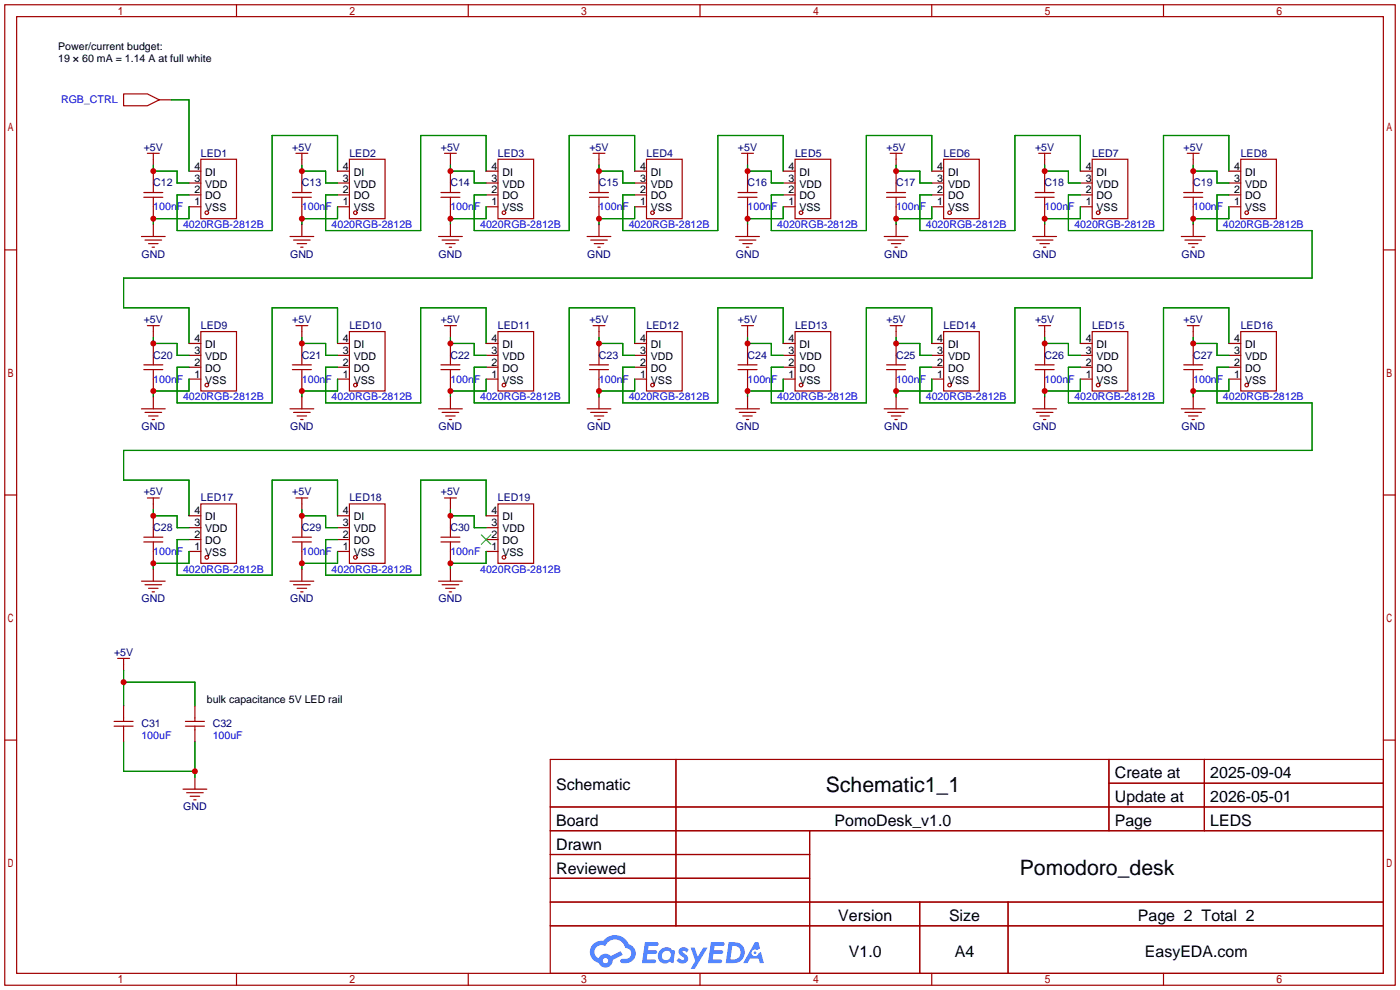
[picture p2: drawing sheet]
<svg xmlns="http://www.w3.org/2000/svg" width="299mm" height="212mm" viewBox="0 0 299 212" stroke-linecap="round" stroke-linejoin="round" font-family="sans-serif">
<g fill="none" stroke="#a10000" stroke-width=".25">
<path d="M1 1h297.2v209.6h-297.2zM3.6 3.6h292.1v204.4h-292.1zM50.5 1v2.6M100.1 1v2.6M149.6 1v2.6M199.1 1v2.6M248.7 1v2.6M1 53.4h2.6M295.7 53.4h2.5M1 105.8h2.6M295.7 105.8h2.5M1 158.2h2.6"/>
<path d="M295.7 158.2h2.5M117.6 162.3h178.1v45.7h-178.1zM117.6 172.5h178.1M117.6 177.5h178.1M144.5 162.3v35.6M173 177.5v30.5M237 162.3v15.2M237 167.4h58.7M257.4 162.3v15.2M117.6 182.6h55.4M117.6 192.8h178.1M117.6 187.7h55.4"/>
<path d="M117.6 197.9h178.1M196.6 192.8v15.2M215.4 192.8v15.2M50.5 208v2.6M100.1 208v2.6M149.6 208v2.6M199.1 208v2.6M248.7 208v2.6"/>
</g>
<g fill="#5487ff">
<path d="M145.3 202.7a1.3 1.3 0 0 1 1.9 .3l-.4 .6a.54 .54 0 0 0-.9-.2l.1 .2a1.34 1.34 0 0 1 .9 1.8 1.47 1.47 0 0 1-2.3-.1l.5-.6 .8 .5a.31 .31 0 0 0 .4-.3 .31 .31 0 0 0-.3-.4 1.12 1.12 0 0 1-.7-1.8z"/>
<path d="M147.6 202.5h.9l.6 2 1.2-2h.9l-2.7 4.6h-.9l1-1.7z"/>
<path d="M137.8 201.4h1.7a1.31 1.31 0 0 1 1.2 .2 .4 .4 0 0 1-.3 .5l-1.8 .1-.1 .9h1.6a.4 .4 0 0 1 .4 .4 .4 .4 0 0 1-.5 .4h-1.6l-.2 1.2h1.4a.46 .46 0 0 1 .5 0 .46 .46 0 0 1 .1 .5l-.4 .2h-2.6z"/>
<path d="M151.9 201.4h1.7a1.32 1.32 0 0 1 1.2 .2 .39 .39 0 0 1-.3 .5l-1.8 .1-.1 .9h1.6a.4 .4 0 0 1 .4 .4 .4 .4 0 0 1-.4 .4h-1.7l-.2 1.2h1.4a.46 .46 0 0 1 .5 0 .46 .46 0 0 1 .1 .5l-.4 .2h-2.6z"/>
<path d="M161.3 201.4h.8l.3 1.3-.6 .4a.75 .75 0 0 0-1.1 .3 .75 .75 0 0 0 .5 1 .75 .75 0 0 0 .9-.7l.5-.2 .6 2.3h-.8l-.3-.9h-1.8l-.5 .9h-1z"/>
<path d="M155.7 201.4l-.6 4.4h1.5a2.27 2.27 0 0 0 2.6-2.2 2.27 2.27 0 0 0-2.7-2.2zM156.5 202.1a1.5 1.5 0 0 1 1.8 1.6 1.5 1.5 0 0 1-1.9 1.4h-.3z"/>
<path d="M141.2 203a1.6 1.6 0 0 0-.3 2.3 1.6 1.6 0 0 0 2.3 .2l.7 .3 .3-2.4-.1-.3-.5-.1a1.58 1.58 0 0 0-2.4 0zM141.8 203.5a.98 .98 0 0 1 1.6 .4 .98 .98 0 0 1-1.1 1.3 .94 .94 0 0 1-.9-.7 .94 .94 0 0 1 .4-1z"/>
<path d="M126.8 201.8a2.37 2.37 0 0 0 1.1 4 1.54 1.54 0 0 0 1.8 1 1.54 1.54 0 0 0 1.2-1.6l2.2-1.1-.5-.8-2 1a1.57 1.57 0 0 0-2.7 .5 1.5 1.5 0 0 1-.7-2.1 1.5 1.5 0 0 1 2.2-.5 2.23 2.23 0 0 1 2.3-1.4 2.23 2.23 0 0 1 2 1.8 1.16 1.16 0 0 1 1.2 1.1 1.16 1.16 0 0 1-1.1 1.2h-.7a.47 .47 0 0 0-.5 .4 .47 .47 0 0 0 .4 .5 2.17 2.17 0 0 0 2.5-.9 2.17 2.17 0 0 0-.3-2.7l-.8-.4a3.2 3.2 0 0 0-5.5-.7l-1.1 .1zM128.8 205.3a.6 .6 0 0 1 1.2 0 .6 .6 0 0 1-1.2 0z"/>
<circle cx="161.4" cy="203.6" r=".28"/>
</g>
<g fill="none" stroke="#a10000" stroke-width=".25">
<path d="M26.4 20.1h5.1l2.5 1.2-2.5 1.3h-5.1zM31.5 32.8h2.5M32.8 32.8v2.5M32.8 36.6v4.5M34 21.3h2.6M40.4 39.1h2.5M40.4 36.6h2.5M42.9 34h7.6v12.7h-7.6zM63.2 32.8h2.6M64.5 32.8v2.5M64.5 36.6v4.5M72.1 39.1h2.6"/>
<path d="M72.1 36.6h2.6M74.7 34h7.6v12.7h-7.6zM95 32.8h2.5M96.3 32.8v2.5M96.3 36.6v4.5M103.9 39.1h2.5M103.9 36.6h2.5M106.4 34h7.6v12.7h-7.6zM126.7 32.8h2.6M128 32.8v2.5M128 36.6v4.5M135.6 39.1h2.6"/>
<path d="M135.6 36.6h2.6M138.2 34h7.6v12.7h-7.6zM158.5 32.8h2.5M159.8 32.8v2.5M159.8 36.6v4.5M167.4 39.1h2.5M167.4 36.6h2.5M169.9 34h7.6v12.7h-7.6zM190.2 32.8h2.6M191.5 32.8v2.5M191.5 36.6v4.5M199.1 39.1h2.6"/>
<path d="M199.1 36.6h2.6M201.7 34h7.6v12.7h-7.6zM222 32.8h2.5M223.3 32.8v2.5M223.3 36.6v4.5M230.9 39.1h2.5M230.9 36.6h2.5M233.4 34h7.6v12.7h-7.6zM253.7 32.8h2.6M255 32.8v2.5M255 36.6v4.5M262.6 39.1h2.6"/>
<path d="M262.6 36.6h2.6M265.2 34h7.6v12.7h-7.6zM30.2 50.5h5.1M30.7 41.1h4.1M30.7 42.2h4.1M31 51.3h3.5M31.7 52.1h2.1M32.5 52.8h.5M32.8 42.2v4.5M32.8 48v2.5M40.4 44.2h2.5M40.4 41.7h2.5"/>
<path d="M62 50.5h5.1M62.5 41.1h4M62.5 42.2h4M62.7 51.3h3.6M63.5 52.1h2M64.3 52.8h.5M64.5 42.2v4.5M64.5 48v2.5M72.1 44.2h2.6M72.1 41.7h2.6M93.7 50.5h5.1M94.2 41.1h4.1"/>
<path d="M94.2 42.2h4.1M94.5 51.3h3.5M95.2 52.1h2.1M96 52.8h.5M96.3 42.2v4.5M96.3 48v2.5M103.9 44.2h2.5M103.9 41.7h2.5M125.5 50.5h5.1M126 41.1h4M126 42.2h4M126.2 51.3h3.6"/>
<path d="M127 52.1h2M127.8 52.8h.5M128 42.2v4.5M128 48v2.5M135.6 44.2h2.6M135.6 41.7h2.6M157.2 50.5h5.1M157.7 41.1h4.1M157.7 42.2h4.1M158 51.3h3.5M158.7 52.1h2.1M159.5 52.8h.5"/>
<path d="M159.8 42.2v4.5M159.8 48v2.5M167.4 44.2h2.5M167.4 41.7h2.5M189 50.5h5.1M189.5 41.1h4M189.5 42.2h4M189.7 51.3h3.6M190.5 52.1h2M191.3 52.8h.5M191.5 42.2v4.5M191.5 48v2.5"/>
<path d="M199.1 44.2h2.6M199.1 41.7h2.6M220.7 50.5h5.1M221.2 41.1h4.1M221.2 42.2h4.1M221.5 51.3h3.5M222.2 52.1h2.1M223 52.8h.5M223.3 42.2v4.5M223.3 48v2.5M230.9 44.2h2.5M230.9 41.7h2.5"/>
<path d="M252.5 50.5h5.1M253 41.1h4M253 42.2h4M253.2 51.3h3.6M254 52.1h2M254.8 52.8h.5M255 42.2v4.5M255 48v2.5M262.6 44.2h2.6M262.6 41.7h2.6M30.7 78h4.1M30.7 79h4.1"/>
<path d="M31.5 69.6h2.5M32.8 69.6v2.5M32.8 73.4v4.6M32.8 79v4.6M40.4 78.5h2.5M40.4 75.9h2.5M40.4 73.4h2.5M42.9 70.9h7.6v12.7h-7.6zM62.5 78h4M62.5 79h4M63.2 69.6h2.6M64.5 69.6v2.5"/>
<path d="M64.5 73.4v4.6M64.5 79v4.6M72.1 78.5h2.6M72.1 75.9h2.6M72.1 73.4h2.6M74.7 70.9h7.6v12.7h-7.6zM94.2 78h4.1M94.2 79h4.1M95 69.6h2.5M96.3 69.6v2.5M96.3 73.4v4.6M96.3 79v4.6"/>
<path d="M103.9 78.5h2.5M103.9 75.9h2.5M103.9 73.4h2.5M106.4 70.9h7.6v12.7h-7.6zM126 78h4M126 79h4M126.7 69.6h2.6M128 69.6v2.5M128 73.4v4.6M128 79v4.6M135.6 78.5h2.6M135.6 75.9h2.6"/>
<path d="M135.6 73.4h2.6M138.2 70.9h7.6v12.7h-7.6zM157.7 78h4.1M157.7 79h4.1M158.5 69.6h2.5M159.8 69.6v2.5M159.8 73.4v4.6M159.8 79v4.6M167.4 78.5h2.5M167.4 75.9h2.5M167.4 73.4h2.5M169.9 70.9h7.6v12.7h-7.6z"/>
<path d="M189.5 78h4M189.5 79h4M190.2 69.6h2.6M191.5 69.6v2.5M191.5 73.4v4.6M191.5 79v4.6M199.1 78.5h2.6M199.1 75.9h2.6M199.1 73.4h2.6M201.7 70.9h7.6v12.7h-7.6zM221.2 78h4.1M221.2 79h4.1"/>
<path d="M222 69.6h2.5M223.3 69.6v2.5M223.3 73.4v4.6M223.3 79v4.6M230.9 78.5h2.5M230.9 75.9h2.5M230.9 73.4h2.5M233.4 70.9h7.6v12.7h-7.6zM253 78h4M253 79h4M253.7 69.6h2.6M255 69.6v2.5"/>
<path d="M255 73.4v4.6M255 79v4.6M262.6 78.5h2.6M262.6 75.9h2.6M262.6 73.4h2.6M265.2 70.9h7.6v12.7h-7.6zM30.2 87.4h5.1M31 88.1h3.5M31.7 88.9h2.1M32.5 89.7h.5M32.8 84.8v2.6M40.4 81h2.5"/>
<path d="M62 87.4h5.1M62.7 88.1h3.6M63.5 88.9h2M64.3 89.7h.5M64.5 84.8v2.6M72.1 81h2.6M93.7 87.4h5.1M94.5 88.1h3.5M95.2 88.9h2.1M96 89.7h.5M96.3 84.8v2.6M103.9 81h2.5"/>
<path d="M125.5 87.4h5.1M126.2 88.1h3.6M127 88.9h2M127.8 89.7h.5M128 84.8v2.6M135.6 81h2.6M157.2 87.4h5.1M158 88.1h3.5M158.7 88.9h2.1M159.5 89.7h.5M159.8 84.8v2.6M167.4 81h2.5"/>
<path d="M189 87.4h5.1M189.7 88.1h3.6M190.5 88.9h2M191.3 89.7h.5M191.5 84.8v2.6M199.1 81h2.6M220.7 87.4h5.1M221.5 88.1h3.5M222.2 88.9h2.1M223 89.7h.5M223.3 84.8v2.6M230.9 81h2.5"/>
<path d="M252.5 87.4h5.1M253.2 88.1h3.6M254 88.9h2M254.8 89.7h.5M255 84.8v2.6M262.6 81h2.6M30.7 114.8h4.1M30.7 115.8h4.1M31.5 106.4h2.5M32.8 106.4v2.6M32.8 110.2v4.6M32.8 115.8v4.6"/>
<path d="M40.4 117.9h2.5M40.4 115.3h2.5M40.4 112.8h2.5M40.4 110.2h2.5M42.9 107.7h7.6v12.7h-7.6zM62.5 114.8h4M62.5 115.8h4M63.2 106.4h2.6M64.5 106.4v2.6M64.5 110.2v4.6M64.5 115.8v4.6M72.1 117.9h2.6"/>
<path d="M72.1 115.3h2.6M72.1 112.8h2.6M72.1 110.2h2.6M74.7 107.7h7.6v12.7h-7.6zM94.2 114.8h4.1M94.2 115.8h4.1M95 106.4h2.5M96.3 106.4v2.6M96.3 110.2v4.6M96.3 115.8v4.6M103.9 117.9h2.5M103.9 115.3h2.5"/>
<path d="M103.9 112.8h2.5M103.9 110.2h2.5M106.4 107.7h7.6v12.7h-7.6zM30.2 124.2h5.1M31 125h3.5M31.7 125.7h2.1M32.5 126.5h.5M32.8 121.7v2.5M62 124.2h5.1M62.7 125h3.6M63.5 125.7h2M64.3 126.5h.5"/>
<path d="M64.5 121.7v2.5M93.7 124.2h5.1M94.5 125h3.5M95.2 125.7h2.1M96 126.5h.5M96.3 121.7v2.5M24.4 155.2h4M24.4 154.2h4M25.1 140.7h2.6M26.4 140.7v2.6M26.4 150.9v3.3M26.4 155.2v3.3"/>
<path d="M39.6 155.2h4.1M39.6 154.2h4.1M41.7 150.9v3.3M41.7 155.2v3.3M39.1 168.7h5.1M39.9 169.4h3.5M40.6 170.2h2.1M41.4 170.9h.5M41.7 166.1v2.6"/>
<circle cx="44.2" cy="45.5" r=".38"/>
<circle cx="75.9" cy="45.5" r=".38"/>
<circle cx="107.7" cy="45.5" r=".38"/>
<circle cx="139.4" cy="45.5" r=".38"/>
<circle cx="171.2" cy="45.5" r=".38"/>
<circle cx="202.9" cy="45.5" r=".38"/>
<circle cx="234.7" cy="45.5" r=".38"/>
<circle cx="266.4" cy="45.5" r=".38"/>
<circle cx="44.2" cy="82.3" r=".38"/>
<circle cx="75.9" cy="82.3" r=".38"/>
<circle cx="107.7" cy="82.3" r=".38"/>
<circle cx="139.4" cy="82.3" r=".38"/>
<circle cx="171.2" cy="82.3" r=".38"/>
<circle cx="202.9" cy="82.3" r=".38"/>
<circle cx="234.7" cy="82.3" r=".38"/>
<circle cx="266.4" cy="82.3" r=".38"/>
<circle cx="44.2" cy="119.1" r=".38"/>
<circle cx="75.9" cy="119.1" r=".38"/>
<circle cx="107.7" cy="119.1" r=".38"/>
</g>
<g fill="none" stroke="#008700" stroke-width=".25">
<path d="M32.8 35.3v1.3h5v2.5h2.6M36.6 21.3h3.8v15.3M64.5 35.3v1.3h5.1v2.5h2.5M72.1 36.6v-7.6h-13.9v20.3h-20.4v-7.6h2.6M96.3 35.3v1.3h5v2.5h2.6M103.9 36.6v-7.6h-14v20.3h-20.3v-7.6h2.5M128 35.3v1.3h5.1v2.5h2.5M135.6 36.6v-7.6h-13.9v20.3h-20.4v-7.6h2.6M159.8 35.3v1.3h5v2.5h2.6M167.4 36.6v-7.6h-14v20.3h-20.3v-7.6h2.5M191.5 35.3v1.3h5.1v2.5h2.5M199.1 36.6v-7.6h-13.9v20.3h-20.4v-7.6h2.6"/>
<path d="M223.3 35.3v1.3h5v2.5h2.6M230.9 36.6v-7.6h-14v20.3h-20.3v-7.6h2.5M255 35.3v1.3h5.1v2.5h2.5M262.6 36.6v-7.6h-13.9v20.3h-20.4v-7.6h2.6M40.4 44.2v2.5h-7.6v1.3M72.1 44.2v2.5h-7.6v1.3M103.9 44.2v2.5h-7.6v1.3M135.6 44.2v2.5h-7.6v1.3M167.4 44.2v2.5h-7.6v1.3M199.1 44.2v2.5h-7.6v1.3M230.9 44.2v2.5h-7.6v1.3M262.6 41.7h-2.5v7.6h20.3v10.1h-254v6.4h14v7.6"/>
<path d="M262.6 44.2v2.5h-7.6v1.3M32.8 72.1v1.3h5v2.5h2.6M64.5 72.1v1.3h5.1v2.5h2.5M72.1 73.4v-7.6h-13.9v20.3h-20.4v-7.6h2.6M96.3 72.1v1.3h5v2.5h2.6M103.9 73.4v-7.6h-14v20.3h-20.3v-7.6h2.5M128 72.1v1.3h5.1v2.5h2.5M135.6 73.4v-7.6h-13.9v20.3h-20.4v-7.6h2.6M159.8 72.1v1.3h5v2.5h2.6M167.4 73.4v-7.6h-14v20.3h-20.3v-7.6h2.5M191.5 72.1v1.3h5.1v2.5h2.5M199.1 73.4v-7.6h-13.9v20.3h-20.4v-7.6h2.6"/>
<path d="M223.3 72.1v1.3h5v2.5h2.6M230.9 73.4v-7.6h-14v20.3h-20.3v-7.6h2.5M255 72.1v1.3h5.1v2.5h2.5M262.6 78.5h-2.5v7.6h20.3v10.2h-254v6.3h14v7.6M262.6 73.4v-7.6h-13.9v20.3h-20.4v-7.6h2.6M40.4 81v2.6h-7.6v1.2M72.1 81v2.6h-7.6v1.2M103.9 81v2.6h-7.6v1.2M135.6 81v2.6h-7.6v1.2M167.4 81v2.6h-7.6v1.2M199.1 81v2.6h-7.6v1.2M230.9 81v2.6h-7.6v1.2"/>
<path d="M262.6 81v2.6h-7.6v1.2M32.8 109v1.2h5v2.6h2.6M40.4 117.9v2.5h-7.6v1.3M64.5 109v1.2h5.1v2.6h2.5M72.1 110.2v-7.6h-13.9v20.3h-20.4v-7.6h2.6M72.1 117.9v2.5h-7.6v1.3M96.3 109v1.2h5v2.6h2.6M103.9 110.2v-7.6h-14v20.3h-20.3v-7.6h2.5M103.9 117.9v2.5h-7.6v1.3M26.4 143.3v7.6M26.4 158.5v6.3h15.3M26.4 145.8h15.3v5.1"/>
<path d="M41.7 158.5v7.6"/>
</g>
<path d="M102.9 114.3l2 2M104.9 114.3l-2 2" fill="none" stroke="#3c3" stroke-width=".25"/>
<g fill="#c00">
<circle cx="26.4" cy="145.8" r=".63"/>
<circle cx="41.7" cy="164.8" r=".63"/>
<circle cx="32.8" cy="36.6" r=".63"/>
<circle cx="32.8" cy="46.7" r=".63"/>
<circle cx="64.5" cy="36.6" r=".63"/>
<circle cx="64.5" cy="46.7" r=".63"/>
<circle cx="96.3" cy="36.6" r=".63"/>
<circle cx="96.3" cy="46.7" r=".63"/>
<circle cx="128" cy="36.6" r=".63"/>
<circle cx="128" cy="46.7" r=".63"/>
<circle cx="159.8" cy="36.6" r=".63"/>
<circle cx="159.8" cy="46.7" r=".63"/>
<circle cx="191.5" cy="36.6" r=".63"/>
<circle cx="191.5" cy="46.7" r=".63"/>
<circle cx="223.3" cy="36.6" r=".63"/>
<circle cx="223.3" cy="46.7" r=".63"/>
<circle cx="255" cy="36.6" r=".63"/>
<circle cx="255" cy="46.7" r=".63"/>
<circle cx="32.8" cy="73.4" r=".63"/>
<circle cx="32.8" cy="83.6" r=".63"/>
<circle cx="64.5" cy="73.4" r=".63"/>
<circle cx="64.5" cy="83.6" r=".63"/>
<circle cx="96.3" cy="73.4" r=".63"/>
<circle cx="96.3" cy="83.6" r=".63"/>
<circle cx="128" cy="73.4" r=".63"/>
<circle cx="128" cy="83.6" r=".63"/>
<circle cx="159.8" cy="73.4" r=".63"/>
<circle cx="159.8" cy="83.6" r=".63"/>
<circle cx="191.5" cy="73.4" r=".63"/>
<circle cx="191.5" cy="83.6" r=".63"/>
<circle cx="223.3" cy="73.4" r=".63"/>
<circle cx="223.3" cy="83.6" r=".63"/>
<circle cx="255" cy="73.4" r=".63"/>
<circle cx="255" cy="83.6" r=".63"/>
<circle cx="32.8" cy="110.2" r=".63"/>
<circle cx="32.8" cy="120.4" r=".63"/>
<circle cx="64.5" cy="110.2" r=".63"/>
<circle cx="64.5" cy="120.4" r=".63"/>
<circle cx="96.3" cy="110.2" r=".63"/>
<circle cx="96.3" cy="120.4" r=".63"/>
</g>
<g font-size="4.5">
<text x="176.5" y="169.2">Schematic1_1</text>
<text x="218" y="187">Pomodoro_desk</text>
</g>
<g font-size="3.4">
<text x="238.3" y="166.4">Create at</text>
<text x="258.7" y="166.4">2025-09-04</text>
<text x="118.9" y="168.9">Schematic</text>
<text x="238.3" y="171.4">Update at</text>
<text x="258.7" y="171.4">2026-05-01</text>
<text x="118.9" y="176.5">Board</text>
<text x="178.4" y="176.5">PomoDesk_v1.0</text>
<text x="238.3" y="176.5">Page</text>
<text x="258.7" y="176.5">LEDS</text>
<text x="118.9" y="181.6">Drawn</text>
<text x="118.9" y="186.7">Reviewed</text>
<text x="179.2" y="196.8">Version</text>
<text x="202.8" y="196.8">Size</text>
<text x="243.2" y="196.8">Page 2 Total 2</text>
<text x="181.4" y="204.5">V1.0</text>
<text x="204.1" y="204.5">A4</text>
<text x="244.7" y="204.5">EasyEDA.com</text>
</g>
<g font-size="2.3">
<text x="12.4" y="10.6">Power/current budget:</text>
<text x="12.4" y="13.2">19 × 60 mA = 1.14 A at full white</text>
<text x="41.5" y="41.3">2</text>
<text x="41.5" y="38.8">3</text>
<text x="41.5" y="36.3">4</text>
<text x="43.9" y="40.1">VDD</text>
<text x="43.9" y="37.5">DI</text>
<text x="73.3" y="41.3">2</text>
<text x="73.3" y="38.8">3</text>
<text x="73.3" y="36.3">4</text>
<text x="75.6" y="40.1">VDD</text>
<text x="75.6" y="37.5">DI</text>
<text x="105" y="41.3">2</text>
<text x="105" y="38.8">3</text>
<text x="105" y="36.3">4</text>
<text x="107.4" y="40.1">VDD</text>
<text x="107.4" y="37.5">DI</text>
<text x="136.8" y="41.3">2</text>
<text x="136.8" y="38.8">3</text>
<text x="136.8" y="36.3">4</text>
<text x="139.1" y="40.1">VDD</text>
<text x="139.1" y="37.5">DI</text>
<text x="168.5" y="41.3">2</text>
<text x="168.5" y="38.8">3</text>
<text x="168.5" y="36.3">4</text>
<text x="170.9" y="40.1">VDD</text>
<text x="170.9" y="37.5">DI</text>
<text x="200.3" y="41.3">2</text>
<text x="200.3" y="38.8">3</text>
<text x="200.3" y="36.3">4</text>
<text x="202.6" y="40.1">VDD</text>
<text x="202.6" y="37.5">DI</text>
<text x="232" y="41.3">2</text>
<text x="232" y="38.8">3</text>
<text x="232" y="36.3">4</text>
<text x="234.4" y="40.1">VDD</text>
<text x="234.4" y="37.5">DI</text>
<text x="263.8" y="41.3">2</text>
<text x="263.8" y="38.8">3</text>
<text x="263.8" y="36.3">4</text>
<text x="266.1" y="40.1">VDD</text>
<text x="266.1" y="37.5">DI</text>
<text x="41.5" y="43.9">1</text>
<text x="43.9" y="45.2">VSS</text>
<text x="43.9" y="42.6">DO</text>
<text x="73.3" y="43.9">1</text>
<text x="75.6" y="45.2">VSS</text>
<text x="75.6" y="42.6">DO</text>
<text x="105" y="43.9">1</text>
<text x="107.4" y="45.2">VSS</text>
<text x="107.4" y="42.6">DO</text>
<text x="136.8" y="43.9">1</text>
<text x="139.1" y="45.2">VSS</text>
<text x="139.1" y="42.6">DO</text>
<text x="168.5" y="43.9">1</text>
<text x="170.9" y="45.2">VSS</text>
<text x="170.9" y="42.6">DO</text>
<text x="200.3" y="43.9">1</text>
<text x="202.6" y="45.2">VSS</text>
<text x="202.6" y="42.6">DO</text>
<text x="232" y="43.9">1</text>
<text x="234.4" y="45.2">VSS</text>
<text x="234.4" y="42.6">DO</text>
<text x="263.8" y="43.9">1</text>
<text x="266.1" y="45.2">VSS</text>
<text x="266.1" y="42.6">DO</text>
<text x="41.5" y="75.6">3</text>
<text x="41.5" y="73.1">4</text>
<text x="43.9" y="76.9">VDD</text>
<text x="43.9" y="74.4">DI</text>
<text x="73.3" y="75.6">3</text>
<text x="73.3" y="73.1">4</text>
<text x="75.6" y="76.9">VDD</text>
<text x="75.6" y="74.4">DI</text>
<text x="105" y="75.6">3</text>
<text x="105" y="73.1">4</text>
<text x="107.4" y="76.9">VDD</text>
<text x="107.4" y="74.4">DI</text>
<text x="136.8" y="75.6">3</text>
<text x="136.8" y="73.1">4</text>
<text x="139.1" y="76.9">VDD</text>
<text x="139.1" y="74.4">DI</text>
<text x="168.5" y="75.6">3</text>
<text x="168.5" y="73.1">4</text>
<text x="170.9" y="76.9">VDD</text>
<text x="170.9" y="74.4">DI</text>
<text x="200.3" y="75.6">3</text>
<text x="200.3" y="73.1">4</text>
<text x="202.6" y="76.9">VDD</text>
<text x="202.6" y="74.4">DI</text>
<text x="232" y="75.6">3</text>
<text x="232" y="73.1">4</text>
<text x="234.4" y="76.9">VDD</text>
<text x="234.4" y="74.4">DI</text>
<text x="263.8" y="75.6">3</text>
<text x="263.8" y="73.1">4</text>
<text x="266.1" y="76.9">VDD</text>
<text x="266.1" y="74.4">DI</text>
<text x="41.5" y="80.7">1</text>
<text x="41.5" y="78.2">2</text>
<text x="43.9" y="82">VSS</text>
<text x="43.9" y="79.4">DO</text>
<text x="73.3" y="80.7">1</text>
<text x="73.3" y="78.2">2</text>
<text x="75.6" y="82">VSS</text>
<text x="75.6" y="79.4">DO</text>
<text x="105" y="80.7">1</text>
<text x="105" y="78.2">2</text>
<text x="107.4" y="82">VSS</text>
<text x="107.4" y="79.4">DO</text>
<text x="136.8" y="80.7">1</text>
<text x="136.8" y="78.2">2</text>
<text x="139.1" y="82">VSS</text>
<text x="139.1" y="79.4">DO</text>
<text x="168.5" y="80.7">1</text>
<text x="168.5" y="78.2">2</text>
<text x="170.9" y="82">VSS</text>
<text x="170.9" y="79.4">DO</text>
<text x="200.3" y="80.7">1</text>
<text x="200.3" y="78.2">2</text>
<text x="202.6" y="82">VSS</text>
<text x="202.6" y="79.4">DO</text>
<text x="232" y="80.7">1</text>
<text x="232" y="78.2">2</text>
<text x="234.4" y="82">VSS</text>
<text x="234.4" y="79.4">DO</text>
<text x="263.8" y="80.7">1</text>
<text x="263.8" y="78.2">2</text>
<text x="266.1" y="82">VSS</text>
<text x="266.1" y="79.4">DO</text>
<text x="41.5" y="112.5">3</text>
<text x="41.5" y="109.9">4</text>
<text x="43.9" y="113.7">VDD</text>
<text x="43.9" y="111.2">DI</text>
<text x="73.3" y="112.5">3</text>
<text x="73.3" y="109.9">4</text>
<text x="75.6" y="113.7">VDD</text>
<text x="75.6" y="111.2">DI</text>
<text x="105" y="112.5">3</text>
<text x="105" y="109.9">4</text>
<text x="107.4" y="113.7">VDD</text>
<text x="107.4" y="111.2">DI</text>
<text x="41.5" y="117.5">1</text>
<text x="41.5" y="115">2</text>
<text x="43.9" y="118.8">VSS</text>
<text x="43.9" y="116.3">DO</text>
<text x="73.3" y="117.5">1</text>
<text x="73.3" y="115">2</text>
<text x="75.6" y="118.8">VSS</text>
<text x="75.6" y="116.3">DO</text>
<text x="105" y="117.5">1</text>
<text x="105" y="115">2</text>
<text x="107.4" y="118.8">VSS</text>
<text x="107.4" y="116.3">DO</text>
<text x="44.2" y="150.3">bulk capacitance 5V LED rail</text>
</g>
<g font-size="2.3" fill="#00f">
<text x="13" y="22.1">RGB_CTRL</text>
<text x="32.8" y="44.9">100nF</text>
<text x="64.5" y="44.9">100nF</text>
<text x="96.3" y="44.9">100nF</text>
<text x="128" y="44.9">100nF</text>
<text x="159.8" y="44.9">100nF</text>
<text x="191.5" y="44.9">100nF</text>
<text x="223.3" y="44.9">100nF</text>
<text x="255" y="44.9">100nF</text>
<text x="39.1" y="48.7">4020RGB-2812B</text>
<text x="70.9" y="48.7">4020RGB-2812B</text>
<text x="102.6" y="48.7">4020RGB-2812B</text>
<text x="134.4" y="48.7">4020RGB-2812B</text>
<text x="166.1" y="48.7">4020RGB-2812B</text>
<text x="197.9" y="48.7">4020RGB-2812B</text>
<text x="229.6" y="48.7">4020RGB-2812B</text>
<text x="261.4" y="48.7">4020RGB-2812B</text>
<text x="32.8" y="81.8">100nF</text>
<text x="64.5" y="81.8">100nF</text>
<text x="96.3" y="81.8">100nF</text>
<text x="128" y="81.8">100nF</text>
<text x="159.8" y="81.8">100nF</text>
<text x="191.5" y="81.8">100nF</text>
<text x="223.3" y="81.8">100nF</text>
<text x="255" y="81.8">100nF</text>
<text x="39.1" y="85.6">4020RGB-2812B</text>
<text x="70.9" y="85.6">4020RGB-2812B</text>
<text x="102.6" y="85.6">4020RGB-2812B</text>
<text x="134.4" y="85.6">4020RGB-2812B</text>
<text x="166.1" y="85.6">4020RGB-2812B</text>
<text x="197.9" y="85.6">4020RGB-2812B</text>
<text x="229.6" y="85.6">4020RGB-2812B</text>
<text x="261.4" y="85.6">4020RGB-2812B</text>
<text x="32.8" y="118.6">100nF</text>
<text x="64.5" y="118.6">100nF</text>
<text x="96.3" y="118.6">100nF</text>
<text x="39.1" y="122.4">4020RGB-2812B</text>
<text x="70.9" y="122.4">4020RGB-2812B</text>
<text x="102.6" y="122.4">4020RGB-2812B</text>
<text x="30.2" y="158">100uF</text>
<text x="45.5" y="158">100uF</text>
</g>
<g font-size="2.3" fill="#000080">
<text x="30.7" y="32.2">+5V</text>
<text x="42.9" y="33.5">LED1</text>
<text x="62.5" y="32.2">+5V</text>
<text x="74.7" y="33.5">LED2</text>
<text x="94.2" y="32.2">+5V</text>
<text x="106.4" y="33.5">LED3</text>
<text x="126" y="32.2">+5V</text>
<text x="138.2" y="33.5">LED4</text>
<text x="157.7" y="32.2">+5V</text>
<text x="169.9" y="33.5">LED5</text>
<text x="189.5" y="32.2">+5V</text>
<text x="201.7" y="33.5">LED6</text>
<text x="221.2" y="32.2">+5V</text>
<text x="233.4" y="33.5">LED7</text>
<text x="253" y="32.2">+5V</text>
<text x="265.2" y="33.5">LED8</text>
<text x="32.8" y="39.8">C12</text>
<text x="64.5" y="39.8">C13</text>
<text x="96.3" y="39.8">C14</text>
<text x="128" y="39.8">C15</text>
<text x="159.8" y="39.8">C16</text>
<text x="191.5" y="39.8">C17</text>
<text x="223.3" y="39.8">C18</text>
<text x="255" y="39.8">C19</text>
<text x="30.2" y="55.1">GND</text>
<text x="62" y="55.1">GND</text>
<text x="93.7" y="55.1">GND</text>
<text x="125.5" y="55.1">GND</text>
<text x="157.2" y="55.1">GND</text>
<text x="189" y="55.1">GND</text>
<text x="220.7" y="55.1">GND</text>
<text x="252.5" y="55.1">GND</text>
<text x="30.7" y="69.1">+5V</text>
<text x="42.9" y="70.3">LED9</text>
<text x="62.5" y="69.1">+5V</text>
<text x="74.7" y="70.3">LED10</text>
<text x="94.2" y="69.1">+5V</text>
<text x="106.4" y="70.3">LED11</text>
<text x="126" y="69.1">+5V</text>
<text x="138.2" y="70.3">LED12</text>
<text x="157.7" y="69.1">+5V</text>
<text x="169.9" y="70.3">LED13</text>
<text x="189.5" y="69.1">+5V</text>
<text x="201.7" y="70.3">LED14</text>
<text x="221.2" y="69.1">+5V</text>
<text x="233.4" y="70.3">LED15</text>
<text x="253" y="69.1">+5V</text>
<text x="265.2" y="70.3">LED16</text>
<text x="32.8" y="76.7">C20</text>
<text x="64.5" y="76.7">C21</text>
<text x="96.3" y="76.7">C22</text>
<text x="128" y="76.7">C23</text>
<text x="159.8" y="76.7">C24</text>
<text x="191.5" y="76.7">C25</text>
<text x="223.3" y="76.7">C26</text>
<text x="255" y="76.7">C27</text>
<text x="30.2" y="91.9">GND</text>
<text x="62" y="91.9">GND</text>
<text x="93.7" y="91.9">GND</text>
<text x="125.5" y="91.9">GND</text>
<text x="157.2" y="91.9">GND</text>
<text x="189" y="91.9">GND</text>
<text x="220.7" y="91.9">GND</text>
<text x="252.5" y="91.9">GND</text>
<text x="30.7" y="105.9">+5V</text>
<text x="42.9" y="107.2">LED17</text>
<text x="62.5" y="105.9">+5V</text>
<text x="74.7" y="107.2">LED18</text>
<text x="94.2" y="105.9">+5V</text>
<text x="106.4" y="107.2">LED19</text>
<text x="32.8" y="113.5">C28</text>
<text x="64.5" y="113.5">C29</text>
<text x="96.3" y="113.5">C30</text>
<text x="30.2" y="128.7">GND</text>
<text x="62" y="128.7">GND</text>
<text x="93.7" y="128.7">GND</text>
<text x="24.4" y="140.2">+5V</text>
<text x="30.2" y="155.4">C31</text>
<text x="45.5" y="155.4">C32</text>
<text x="39.1" y="173.2">GND</text>
</g>
</svg>
